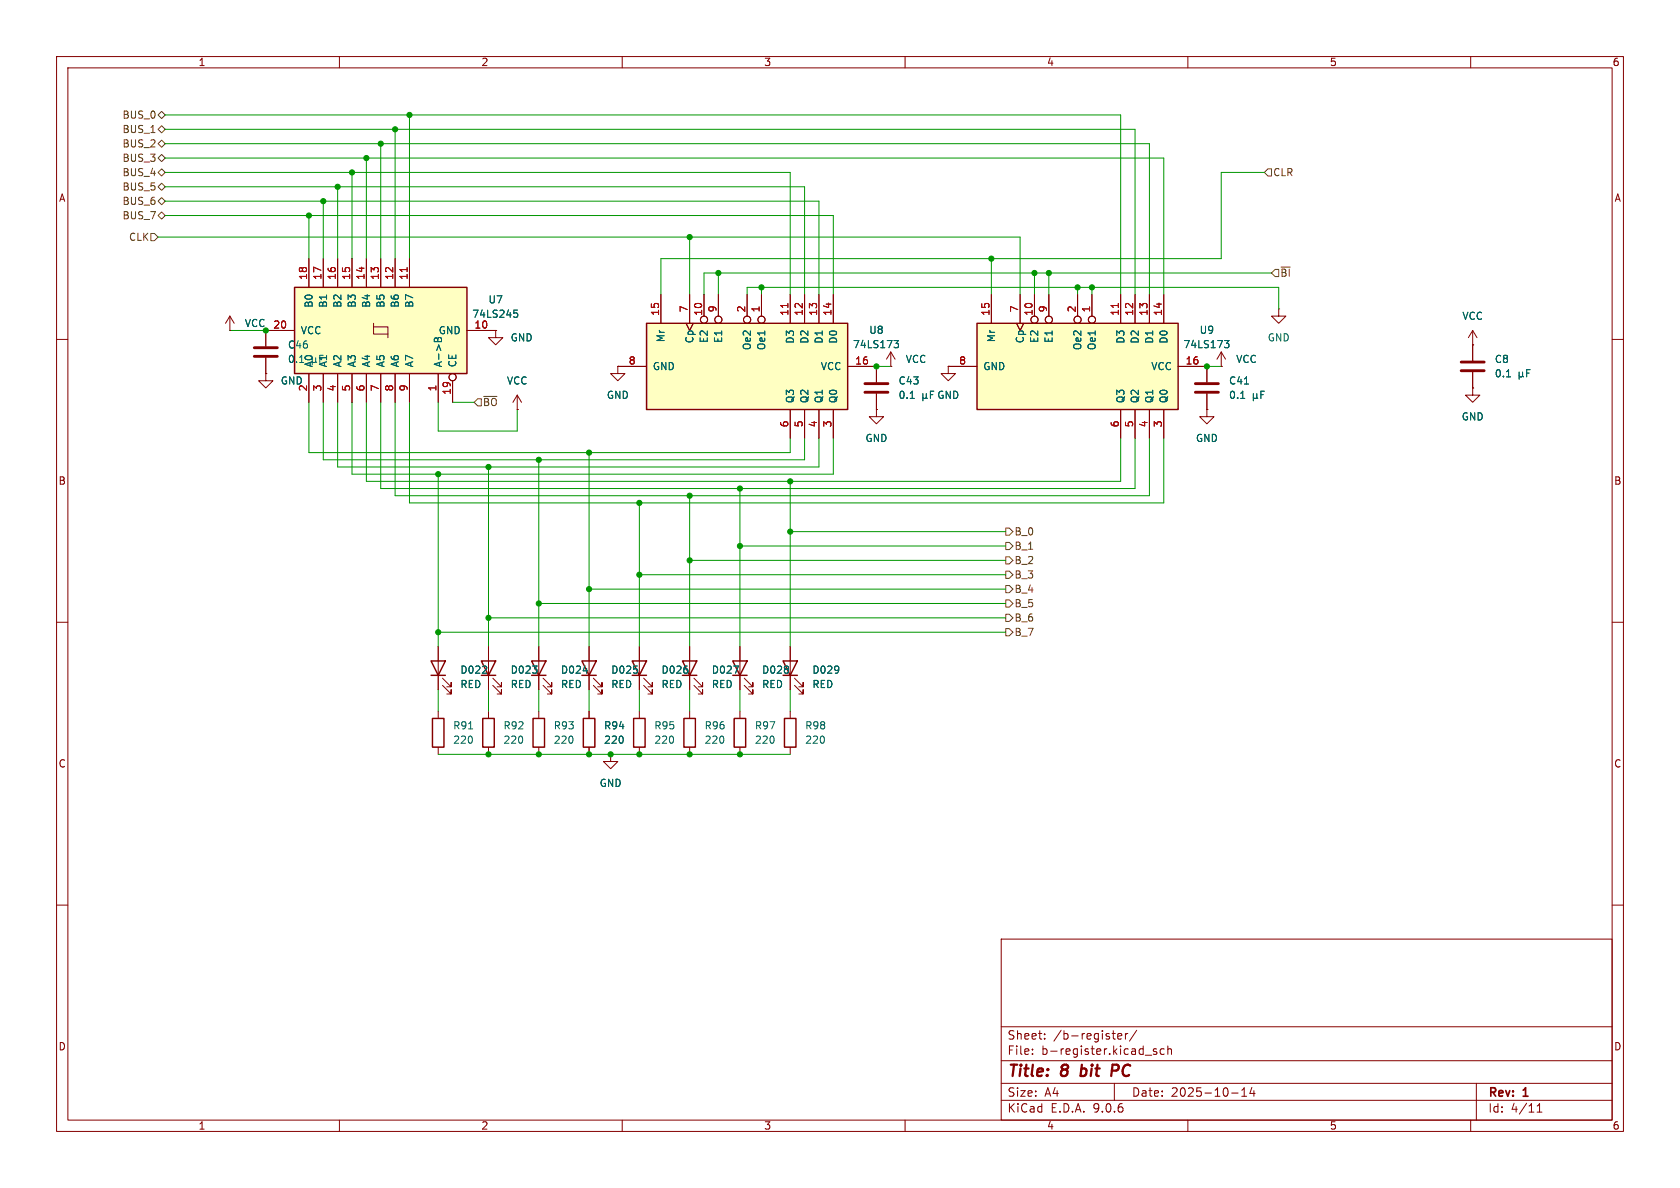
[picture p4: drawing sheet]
<svg xmlns="http://www.w3.org/2000/svg" width="297mm" height="210mm" viewBox="0 0 297 210" stroke-linecap="round" stroke-linejoin="round" font-family="sans-serif">
<g fill="none" stroke="#840000" stroke-width=".18">
<path d="M10 10h277v190h-277zM12 12h273v186h-273zM60 10v2M110 10v2M160 10v2M210 10v2M260 10v2M47 58.4v2.8M10 60h2M47 63.2v2.8M109.2 64.8v1.2h1.3l-1.3 1.3-1.3-1.3h1.3M109.2 64.8h.1"/>
<path d="M285 60h2M10 110h2M130.8 114.3v7.6M131.6 119.9l1.5 1.5v-.7v.7h-.8M285 110h2M107.9 133.4v1.2h1.3l-1.3 1.3-1.2-1.3h1.2M107.9 133.4h.1M131.6 121.2l1.5 1.5v-.8v.8h-.8M139.7 125.7v1.3M139.7 132.1v1.3M10 160h2M177 166h108v32h-108z"/>
<path d="M285 160h2M60 198v2M110 198v2M160 198v2M177 194.5h108M177 191.5h108M177 187.5h108M177 181.5h108M182.5 186.3v.1M182.5 185.5v.1M184.7 183.6v.1M184.7 182.8v.1"/>
<path d="M196.6 182.7h.6M196.9 183.6l.3 .1M197 191.5v3M197.6 183.2l.7-.1-.1-.3-.4-.1-.2 .2 .1 .7h.5M199 182.7v1M199.4 182.7l-.3 .1-.1 .2M201 182.1l-1.3 2M202.5 186.5h1.1M204.5 185.5l-.4-.1-.2 .2 .1 .2 .5 .2v.3h-.6M205.8 185.5l-.4-.1-.3 .3v.4l.1 .2h.6M206.5 185.5l.2-.1 .3 .1 .1 .9M206.5 184.9v1.5"/>
<path d="M210 198v2M217.7 193.2h1.2M219.5 193.8h.9M219.5 192.7l.5-.4v1.5M221.3 192.2l-.3 1.1h.9M221.7 192.8v1M260 198v2M261 191.5v6.5M271.7 196.6h.9M271.7 195.5l.5-.4v1.5"/>
</g>
<path d="M191 190.1l.2 .1M191.3 188.2l-.3 2M197.5 188.2h-.8l-.3 2M197.5 189.2l-.9 .1" fill="none" stroke="#840000" stroke-width=".4"/>
<path d="M45 63h4M45 61.5h4" fill="none" stroke="#840000" stroke-width=".51"/>
<path d="M53 64.1h.7" fill="none" stroke="#006464" stroke-width=".18"/>
<path d="M129.5 116.8h2.6l-1.3 2.6zM129.5 119.4h2.6M138.7 127h2v5.1h-2z" fill="none" stroke="#840000" stroke-width=".25"/>
<path d="M114.3 57.2h35.6v15.2h-35.6z" fill="#ffffc2"/>
<path d="M114.3 57.2h35.6v15.2h-35.6zM112 127h2v5.1h-2z" fill="none" stroke="#840000" stroke-width=".25"/>
<g fill="none" stroke="#840000" stroke-width=".18">
<path d="M40.6 58.4h.1M40.6 55.9l-.7 1.3M40.6 55.9l.8 1.3M40.6 55.9v2.5M116.8 52.1v5.1M121.3 57.2l.6 1.2 .7-1.2M121.9 52.1v5.1M124.5 52.1v3.8M127 52.1v3.8M132.1 52.1v3.8M134.6 52.1v3.8M139.7 52.1v5.1"/>
<path d="M142.2 52.1v5.1M144.8 52.1v5.1M147.3 52.1v5.1M47 66v1.3h1.3l-1.3 1.3-1.3-1.3h1.3M47 66h.1M91.4 72.4h.1M91.4 69.9l-.7 1.2M91.4 69.9l.8 1.2M91.4 69.9v2.5M109.2 64.8h5.1M139.7 72.4v5.1M142.2 72.4v5.1"/>
<path d="M144.8 72.4v5.1M147.3 72.4v5.1M149.9 64.8h5v2.8M154.9 72.4v1.3h1.3l-1.3 1.2-1.2-1.2h1.2M154.9 72.4h.1M154.9 69.6v2.8M157.5 64.8h.1M157.5 62.2l-.8 1.3M157.5 62.2l.7 1.3M157.5 62.2v2.6M167.6 64.8v1.2h1.3l-1.3 1.3-1.2-1.3h1.2M167.6 64.8h.1"/>
<path d="M113 125.7v1.3M113 132.1v1.3"/>
<circle cx="124.5" cy="56.5" r=".63"/>
<circle cx="127" cy="56.5" r=".63"/>
<circle cx="132.1" cy="56.5" r=".63"/>
<circle cx="134.6" cy="56.5" r=".63"/>
</g>
<path d="M139.3 53.6v.8" fill="none" stroke="#a90000" stroke-width=".18"/>
<path d="M158.1 60.2h.7l-.4 .5 .4 .1v.4l-.2 .3h-.4M160.9 70.4h.7M163.2 70.2l.1 .2h.3l.2-.2M163.2 69.6v1.3M163.8 70.2l.1 .2M163.8 69.6v.6M164.5 69.8h.4M165.1 69.2h-.6v1.2" fill="none" stroke="#006464" stroke-width=".18"/>
<path d="M152.9 67.8h4.1M152.9 69.3h4.1" fill="none" stroke="#840000" stroke-width=".51"/>
<path d="M52.1 50.8h30.4v15.2h-30.4z" fill="#ffffc2"/>
<g fill="none" stroke="#840000" stroke-width=".18">
<path d="M47 58.4h5.1M54.6 45.7v5.1M57.1 45.7v5.1M59.7 45.7v5.1M62.2 45.7v5.1M64.8 45.7v5.1M66 57.2v.6h2.6v1.9M66 57.8v1.3h2.6M67.3 45.7v5.1M69.8 45.7v5.1M72.4 45.7v5.1M82.5 58.4h5.1"/>
<path d="M87.6 58.4v1.3h1.3l-1.3 1.3-1.2-1.3h1.2M87.6 58.4h.1M226.1 54.6v1.3h1.2l-1.2 1.3-1.3-1.3h1.3M226.1 54.6h.1M260.3 58.4v5.4M260.3 58.4l-.7 1.3M260.3 58.4l.8 1.3M54.6 66v5.1M57.1 66v5.1M59.7 66v5.1M62.2 66v5.1M64.8 66v5.1"/>
<path d="M67.3 66v5.1M69.8 66v5.1M72.4 66v5.1M77.5 66v5.1M80 67.3v3.8M213.4 72.4v1.3h1.2l-1.2 1.2-1.3-1.2h1.3M213.4 72.4h.1M213.4 64.8v2.8M213.4 69.6v2.8M215.9 64.8h.1M215.9 62.2l-.8 1.3M215.9 62.2l.8 1.3"/>
<path d="M215.9 62.2v2.6M260.3 61h.1M260.3 68.6v1.3h1.3l-1.3 1.2-1.2-1.2h1.2M260.3 68.6h.1M260.3 65.8v2.8"/>
<circle cx="80" cy="66.7" r=".63"/>
</g>
<path d="M52.1 50.8h30.4v15.2h-30.4z" fill="none" stroke="#840000" stroke-width=".25"/>
<g fill="none" stroke="#006464" stroke-width=".18">
<path d="M77 59.7l-.2 .3v.4h1.2v-.5M77.3 59.8l.1 .2M77.4 60v.4M77.4 59.8v.2M90.9 54.8h.6M91 55.3h.3l.2 .2v.5l-.5 .1M219.3 70.4h.8M220 67.9h.7M221.6 70.2l.2 .2h.2l.2-.2M221.6 69.6v1.3M222.2 70.2l.2 .2M222.2 69.6v.6"/>
<path d="M222.9 69.8h.4M223.5 69.2h-.6v1.2M266.3 66.6h.8M268.6 66.4l.1 .2h.3l.2-.2M268.6 65.8v1.2M269.2 66.4l.2 .2M269.2 65.8v.6M269.9 66h.4M270.5 65.3h-.6v1.3"/>
</g>
<path d="M72 47.3v.7" fill="none" stroke="#a90000" stroke-width=".18"/>
<path d="M211.3 67.8h4.1M211.3 69.3h4.1M258.3 64h4.1M258.3 65.5h4.1" fill="none" stroke="#840000" stroke-width=".51"/>
<path d="M172.7 57.2h35.6v15.2h-35.6z" fill="#ffffc2"/>
<g fill="none" stroke="#840000" stroke-width=".25">
<path d="M172.7 57.2h35.6v15.2h-35.6zM76.2 116.8h2.5l-1.2 2.6zM76.2 119.4h2.5M85.1 116.8h2.5l-1.2 2.6zM85.1 119.4h2.5M94 116.8h2.5l-1.3 2.6zM94 119.4h2.5M102.9 116.8h2.5l-1.3 2.6zM102.9 119.4h2.5M111.8 116.8h2.5l-1.3 2.6zM111.8 119.4h2.5M120.6 116.8h2.6l-1.3 2.6z"/>
<path d="M120.6 119.4h2.6M138.4 116.8h2.6l-1.3 2.6zM138.4 119.4h2.6M76.5 127h2v5.1h-2zM85.3 127h2.1v5.1h-2.1zM94.2 127h2.1v5.1h-2.1zM103.1 127h2.1v5.1h-2.1zM120.9 127h2v5.1h-2zM129.8 127h2v5.1h-2z"/>
</g>
<g fill="none" stroke="#840000" stroke-width=".18">
<path d="M40.6 58.4h.1M52.1 58.4h-5.1v2.8M54.6 45.7v5.1M57.1 45.7v5.1M59.7 45.7v5.1M62.2 45.7v5.1M64.8 45.7v5.1M67.3 45.7v5.1M69.8 45.7v5.1M72.4 45.7v5.1M82.5 58.4h5.1M87.6 58.4h.1"/>
<path d="M116.8 52.1v5.1M121.3 57.2l.6 1.2 .7-1.2M121.9 52.1v5.1M124.5 52.1v3.8M127 52.1v3.8M132.1 52.1v3.8M134.6 52.1v3.8M139.7 52.1v5.1M142.2 52.1v5.1M144.8 52.1v5.1M147.3 52.1v5.1M175.3 52.1v5.1"/>
<path d="M179.7 57.2l.6 1.2 .7-1.2M180.3 52.1v5.1M182.9 52.1v3.8M185.4 52.1v3.8M190.5 52.1v3.8M193 52.1v3.8M198.1 52.1v5.1M200.7 52.1v5.1M203.2 52.1v5.1M205.7 52.1v5.1M47 66h.1M47 63.2v2.8"/>
<path d="M54.6 66v5.1M57.1 66v5.1M59.7 66v5.1M62.2 66v5.1M64.8 66v5.1M67.3 66v5.1M69.8 66v5.1M72.4 66v5.1M77.5 66v5.1M80 67.3v3.8M91.4 72.4h.1M109.2 64.8h.1"/>
<path d="M109.2 64.8h5.1M139.7 72.4v5.1M142.2 72.4v5.1M144.8 72.4v5.1M147.3 72.4v5.1M149.9 64.8h5v2.8M154.9 72.4h.1M154.9 69.6v2.8M157.5 64.8h.1M167.6 64.8h.1M167.6 64.8h5.1M198.1 72.4v5.1"/>
<path d="M200.7 72.4v5.1M203.2 72.4v5.1M205.7 72.4v5.1M208.3 64.8h5.1v2.8M213.4 72.4h.1M213.4 69.6v2.8M215.9 64.8h.1M260.3 61h.1M260.3 68.6h.1M260.3 61v2.8M260.3 65.8v2.8M77.5 114.3v7.6"/>
<path d="M78.2 119.9l1.6 1.5v-.7v.7h-.8M86.4 114.3v7.6M87.1 119.9l1.5 1.5v-.7v.7h-.7M95.2 114.3v7.6M96 119.9l1.5 1.5v-.7v.7h-.7M104.1 114.3v7.6M104.9 119.9l1.5 1.5v-.7v.7h-.7M113 114.3v7.6M113.8 119.9l1.5 1.5v-.7v.7h-.7M121.9 114.3v7.6M122.7 119.9l1.5 1.5v-.7v.7h-.8M130.8 114.3v2.5"/>
<path d="M130.8 119.4v2.5M139.7 114.3v7.6M140.5 119.9l1.5 1.5v-.7v.7h-.8M77.5 125.7v1.3M77.5 132.1v1.3M78.2 121.2l1.6 1.5v-.8v.8h-.8M86.4 125.7v1.3M86.4 132.1v1.3M87.1 121.2l1.5 1.5v-.8v.8h-.7M95.2 125.7v1.3M95.2 132.1v1.3M96 121.2l1.5 1.5v-.8v.8h-.7"/>
<path d="M104.1 125.7v1.3M104.1 132.1v1.3M104.9 121.2l1.5 1.5v-.8v.8h-.7M107.9 133.4h.1M113.8 121.2l1.5 1.5v-.8v.8h-.7M121.9 125.7v1.3M121.9 132.1v1.3M122.7 121.2l1.5 1.5v-.8v.8h-.8M130.8 125.7v1.3M130.8 132.1v1.3M140.5 121.2l1.5 1.5v-.8v.8h-.8"/>
<circle cx="124.5" cy="56.5" r=".63"/>
<circle cx="127" cy="56.5" r=".63"/>
<circle cx="132.1" cy="56.5" r=".63"/>
<circle cx="134.6" cy="56.5" r=".63"/>
<circle cx="182.9" cy="56.5" r=".63"/>
<circle cx="185.4" cy="56.5" r=".63"/>
<circle cx="190.5" cy="56.5" r=".63"/>
<circle cx="193" cy="56.5" r=".63"/>
<circle cx="80" cy="66.7" r=".63"/>
</g>
<path d="M72 47.3v.7M139.3 53.6v.8M197.7 53.6v.8" fill="none" stroke="#a90000" stroke-width=".18"/>
<g fill="none" stroke="#006464" stroke-width=".18">
<path d="M77 59.7l-.2 .3v.4h1.2v-.5M77.3 59.8l.1 .2M77.4 60v.4M77.4 59.8v.2M90.9 54.8h.6M91 55.3h.3l.2 .2v.5l-.5 .1M53 64.1h.7M158.1 60.2h.7l-.4 .5 .4 .1v.4l-.2 .3h-.4M160.9 70.4h.7M163.2 70.2l.1 .2h.3l.2-.2M163.2 69.6v1.3M163.8 70.2l.1 .2"/>
<path d="M163.8 69.6v.6M164.5 69.8h.4M165.1 69.2h-.6v1.2M216.5 60.2h.8l-.5 .5 .4 .1 .1 .4-.3 .3h-.3M219.3 70.4h.8M220 67.9h.7M221.6 70.2l.2 .2h.2l.2-.2M221.6 69.6v1.3M222.2 70.2l.2 .2M222.2 69.6v.6M222.9 69.8h.4M223.5 69.2h-.6v1.2"/>
<path d="M266.3 66.6h.8M268.6 66.4l.1 .2h.3l.2-.2M268.6 65.8v1.2M269.2 66.4l.2 .2M269.2 65.8v.6M269.9 66h.4M270.5 65.3h-.6v1.3M103.1 118.6h.8M129.7 117.7h.9l-.6 1.3M82.8 128.8h.8"/>
</g>
<g fill="none" stroke="#725600" stroke-width=".18">
<path d="M28.6 19.7l.6 .6-.6 .7-.7-.7zM27.9 25.4l.7-.6 .6 .6-.6 .6zM27.9 30.5l.7-.7 .6 .7-.6 .6zM27.9 27.9l.7-.6 .6 .6-.6 .7zM27.9 38.1l.7-.6 .6 .6-.6 .6zM27.9 35.6l.7-.7 .6 .7-.6 .6zM27.9 33l.7-.6 .6 .6-.6 .7zM28.6 22.2l.6 .7-.6 .6-.7-.6zM224.2 29.8h.6v1.3h-.6l-.7-.6zM26.7 41.3h.6l.6 .6-.6 .6h-.6zM225.4 47.6h.7v1.3h-.7l-.6-.6zM226.5 47.2h1.6"/>
<path d="M84.5 70.5h.6v1.3h-.6l-.7-.7zM177.8 98.4h.6l.7 .7-.7 .6h-.6zM177.8 93.3h.6l.7 .7-.7 .6h-.6zM177.8 95.9h.6l.7 .6-.7 .7h-.6zM177.8 103.5h.6l.7 .6-.7 .7h-.6zM177.8 108.6h.6l.7 .6-.7 .7h-.6zM177.8 101h.6l.7 .6-.7 .6h-.6zM177.8 111.1h.6l.7 .7-.7 .6h-.6zM177.8 106h.6l.7 .7-.7 .6h-.6z"/>
</g>
<g fill="none" stroke="#009600" stroke-width=".18">
<path d="M29.2 30.5h110.5v21.6M29.2 35.6h115.6v16.5M29.2 33h113v19.1M29.2 38.1h118.1v14M29.2 27.9h176.5v24.2M29.2 25.4h174v26.7M29.2 20.3h168.9v31.8M29.2 22.9h171.5v29.2M54.6 38.1v7.6M57.1 35.6v10.1M59.7 33v12.7M62.2 30.5v15.2"/>
<path d="M64.8 27.9v17.8M67.3 25.4v20.3M69.8 22.9v22.8M72.4 20.3v25.4M223.5 30.5h-7.6v15.2h-99.1v6.4M27.9 41.9h152.4v10.2M40.6 58.4h6.4M121.9 41.9v10.2M127 48.3v3.8M132.1 52.1v-1.3h94v3.8M134.6 50.8v1.3M175.3 45.7v6.4"/>
<path d="M182.9 48.3v3.8M185.4 48.3v3.8M190.5 50.8v1.3M193 50.8v1.3M224.8 48.3h-100.3v3.8M54.6 71.1v8.9h85.1v-2.5M57.1 71.1v10.2h85.1v-3.8M59.7 71.1v11.5h85.1v-5.1M62.2 71.1v12.7h85.1v-6.3M64.8 71.1v14h133.3v-7.6M67.3 71.1v15.3h133.4v-8.9M69.8 71.1v16.5h133.4v-10.1"/>
<path d="M72.4 71.1v17.8h133.3v-11.4M77.5 71.1v5.1h13.9v-3.8M80 71.1h3.8M154.9 64.8h2.6M213.4 64.8h2.5M77.5 83.8v30.5M86.4 82.6v31.7M95.2 81.3v33M104.1 80v34.3M113 88.9v25.4M121.9 87.6v26.7M121.9 99.1h55.9"/>
<path d="M130.8 86.4v27.9M130.8 96.5h47M139.7 85.1v29.2M139.7 94h38.1M77.5 111.8h100.3M86.4 109.2h91.4M95.2 106.7h82.6M104.1 104.1h73.7M113 101.6h64.8M77.5 133.4h62.2M77.5 121.9v3.8M86.4 121.9v3.8"/>
<path d="M95.2 121.9v3.8M104.1 121.9v3.8M113 121.9v3.8M121.9 121.9v3.8M130.8 121.9v3.8M139.7 121.9v3.8"/>
</g>
<g fill="#009600" stroke="#009600" stroke-width=".18">
<circle cx="86.4" cy="109.2" r=".46"/>
<circle cx="77.5" cy="111.8" r=".46"/>
<circle cx="77.5" cy="83.8" r=".46"/>
<circle cx="95.2" cy="106.7" r=".46"/>
<circle cx="104.1" cy="104.1" r=".46"/>
<circle cx="95.2" cy="133.4" r=".46"/>
<circle cx="86.4" cy="133.4" r=".46"/>
<circle cx="121.9" cy="41.9" r=".46"/>
<circle cx="113" cy="88.9" r=".46"/>
<circle cx="121.9" cy="87.6" r=".46"/>
<circle cx="127" cy="48.3" r=".46"/>
<circle cx="139.7" cy="85.1" r=".46"/>
<circle cx="154.9" cy="64.8" r=".46"/>
<circle cx="175.3" cy="45.7" r=".46"/>
<circle cx="134.6" cy="50.8" r=".46"/>
<circle cx="57.1" cy="35.6" r=".46"/>
<circle cx="47" cy="58.4" r=".46"/>
<circle cx="86.4" cy="82.6" r=".46"/>
<circle cx="213.4" cy="64.8" r=".46"/>
<circle cx="185.4" cy="48.3" r=".46"/>
<circle cx="193" cy="50.8" r=".46"/>
<circle cx="190.5" cy="50.8" r=".46"/>
<circle cx="182.9" cy="48.3" r=".46"/>
<circle cx="104.1" cy="80" r=".46"/>
<circle cx="95.2" cy="81.3" r=".46"/>
<circle cx="121.9" cy="99.1" r=".46"/>
<circle cx="113" cy="101.6" r=".46"/>
<circle cx="130.8" cy="96.5" r=".46"/>
<circle cx="130.8" cy="86.4" r=".46"/>
<circle cx="139.7" cy="94" r=".46"/>
<circle cx="67.3" cy="25.4" r=".46"/>
<circle cx="72.4" cy="20.3" r=".46"/>
<circle cx="69.8" cy="22.9" r=".46"/>
<circle cx="59.7" cy="33" r=".46"/>
<circle cx="62.2" cy="30.5" r=".46"/>
<circle cx="64.8" cy="27.9" r=".46"/>
<circle cx="54.6" cy="38.1" r=".46"/>
<circle cx="107.9" cy="133.4" r=".46"/>
<circle cx="104.1" cy="133.4" r=".46"/>
<circle cx="113" cy="133.4" r=".46"/>
<circle cx="130.8" cy="133.4" r=".46"/>
<circle cx="121.9" cy="133.4" r=".46"/>
</g>
<g font-size="2.8" fill="#840000">
<text x="178" y="190.9">Title:</text>
<text x="187.7" y="190.9">8</text>
<text x="191.9" y="190.9">bit</text>
<text x="198.1" y="190.9">PC</text>
</g>
<g font-size="2.1" fill="#840000">
<text x="178" y="184">Sheet:</text>
<text x="186.2" y="184">/b-register/</text>
<text x="178" y="186.7">File:</text>
<text x="184.1" y="186.7">b-register.kicad_sch</text>
<text x="178" y="196.9">KiCad</text>
<text x="178" y="194.1">Size:</text>
<text x="184.7" y="194.1">A4</text>
<text x="185.7" y="196.9">E.D.A.</text>
<text x="193.3" y="196.9">9.0.6</text>
<text x="200" y="194.1">Date:</text>
<text x="207" y="194.1">2025-10-14</text>
<text x="263" y="194.3">Rev:</text>
<text x="263" y="196.9">Id:</text>
<text x="267.1" y="196.9">4/11</text>
<text x="269.4" y="194.3">1</text>
</g>
<g font-size="1.8" fill="#840000">
<text x="35" y="11.9">1</text>
<text x="85" y="11.9">2</text>
<text x="135" y="11.9">3</text>
<text x="185" y="11.9">4</text>
<text x="235" y="11.9">5</text>
<text x="285" y="11.9">6</text>
<text x="10.3" y="35.9">A</text>
<text x="285.3" y="35.9">A</text>
<text x="10.3" y="85.9">B</text>
<text x="285.3" y="85.9">B</text>
<text x="10.3" y="135.9">C</text>
<text x="285.3" y="135.9">C</text>
<text x="10.3" y="185.9">D</text>
<text x="285.3" y="185.9">D</text>
<text x="35" y="199.9">1</text>
<text x="85" y="199.9">2</text>
<text x="135" y="199.9">3</text>
<text x="185" y="199.9">4</text>
<text x="235" y="199.9">5</text>
<text x="285" y="199.9">6</text>
</g>
<g font-size="1.8" fill="#725600">
<text x="21.6" y="23.7">BUS_1</text>
<text x="21.6" y="21.2">BUS_0</text>
<text x="21.6" y="26.3">BUS_2</text>
<text x="21.6" y="28.8">BUS_3</text>
<text x="21.6" y="31.3">BUS_4</text>
<text x="21.6" y="33.9">BUS_5</text>
<text x="225" y="31.3">CLR</text>
<text x="21.6" y="39">BUS_7</text>
<text x="21.6" y="36.4">BUS_6</text>
<text x="22.7" y="42.8">CLK</text>
<text x="226.3" y="49.1">~{BI}</text>
<text x="85.3" y="72">~{BO}</text>
<text x="179.3" y="94.8">B_0</text>
<text x="179.3" y="99.9">B_2</text>
<text x="179.3" y="97.4">B_1</text>
<text x="179.3" y="105">B_4</text>
<text x="179.3" y="102.5">B_3</text>
<text x="179.3" y="107.5">B_5</text>
<text x="179.3" y="110.1">B_6</text>
<text x="179.3" y="112.6">B_7</text>
</g>
<g font-size="1.8" fill="#a90000">
<text x="54.4" y="49.6" transform="rotate(-90 54.4 49.6)">18</text>
<text x="56.9" y="49.6" transform="rotate(-90 56.9 49.6)">17</text>
<text x="59.4" y="49.6" transform="rotate(-90 59.4 49.6)">16</text>
<text x="62" y="49.6" transform="rotate(-90 62 49.6)">15</text>
<text x="64.5" y="49.6" transform="rotate(-90 64.5 49.6)">14</text>
<text x="67.1" y="49.6" transform="rotate(-90 67.1 49.6)">13</text>
<text x="69.6" y="49.6" transform="rotate(-90 69.6 49.6)">12</text>
<text x="72.1" y="49.6" transform="rotate(-90 72.1 49.6)">11</text>
<text x="48.2" y="58.2">20</text>
<text x="83.8" y="58.2">10</text>
<text x="116.6" y="55.9" transform="rotate(-90 116.6 55.9)">15</text>
<text x="121.7" y="55.3" transform="rotate(-90 121.7 55.3)">7</text>
<text x="124.2" y="55.9" transform="rotate(-90 124.2 55.9)">10</text>
<text x="126.7" y="55.3" transform="rotate(-90 126.7 55.3)">9</text>
<text x="131.8" y="55.3" transform="rotate(-90 131.8 55.3)">2</text>
<text x="134.4" y="55.3" transform="rotate(-90 134.4 55.3)">1</text>
<text x="139.4" y="55.9" transform="rotate(-90 139.4 55.9)">11</text>
<text x="142" y="55.9" transform="rotate(-90 142 55.9)">12</text>
<text x="144.5" y="55.9" transform="rotate(-90 144.5 55.9)">13</text>
<text x="147.1" y="55.9" transform="rotate(-90 147.1 55.9)">14</text>
<text x="175" y="55.9" transform="rotate(-90 175 55.9)">15</text>
<text x="180.1" y="55.3" transform="rotate(-90 180.1 55.3)">7</text>
<text x="182.6" y="55.9" transform="rotate(-90 182.6 55.9)">10</text>
<text x="185.2" y="55.3" transform="rotate(-90 185.2 55.3)">9</text>
<text x="190.2" y="55.3" transform="rotate(-90 190.2 55.3)">2</text>
<text x="192.8" y="55.3" transform="rotate(-90 192.8 55.3)">1</text>
<text x="197.9" y="55.9" transform="rotate(-90 197.9 55.9)">11</text>
<text x="200.4" y="55.9" transform="rotate(-90 200.4 55.9)">12</text>
<text x="202.9" y="55.9" transform="rotate(-90 202.9 55.9)">13</text>
<text x="205.5" y="55.9" transform="rotate(-90 205.5 55.9)">14</text>
<text x="111.1" y="64.5">8</text>
<text x="151.1" y="64.5">16</text>
<text x="169.5" y="64.5">8</text>
<text x="209.5" y="64.5">16</text>
<text x="54.4" y="69.3" transform="rotate(-90 54.4 69.3)">2</text>
<text x="56.9" y="69.3" transform="rotate(-90 56.9 69.3)">3</text>
<text x="59.4" y="69.3" transform="rotate(-90 59.4 69.3)">4</text>
<text x="62" y="69.3" transform="rotate(-90 62 69.3)">5</text>
<text x="64.5" y="69.3" transform="rotate(-90 64.5 69.3)">6</text>
<text x="67.1" y="69.3" transform="rotate(-90 67.1 69.3)">7</text>
<text x="69.6" y="69.3" transform="rotate(-90 69.6 69.3)">8</text>
<text x="72.1" y="69.3" transform="rotate(-90 72.1 69.3)">9</text>
<text x="77.2" y="69.3" transform="rotate(-90 77.2 69.3)">1</text>
<text x="79.8" y="69.9" transform="rotate(-90 79.8 69.9)">19</text>
<text x="139.4" y="75.6" transform="rotate(-90 139.4 75.6)">6</text>
<text x="142" y="75.6" transform="rotate(-90 142 75.6)">5</text>
<text x="144.5" y="75.6" transform="rotate(-90 144.5 75.6)">4</text>
<text x="147.1" y="75.6" transform="rotate(-90 147.1 75.6)">3</text>
<text x="197.9" y="75.6" transform="rotate(-90 197.9 75.6)">6</text>
<text x="200.4" y="75.6" transform="rotate(-90 200.4 75.6)">5</text>
<text x="202.9" y="75.6" transform="rotate(-90 202.9 75.6)">4</text>
<text x="205.5" y="75.6" transform="rotate(-90 205.5 75.6)">3</text>
</g>
<g font-size="1.8" fill="#006464">
<text x="86.3" y="53.8">U7</text>
<text x="43.2" y="58">VCC</text>
<text x="53.1" y="59.3">VCC</text>
<text x="55.5" y="54.5" transform="rotate(-90 55.5 54.5)">B0</text>
<text x="58" y="54.5" transform="rotate(-90 58 54.5)">B1</text>
<text x="60.6" y="54.5" transform="rotate(-90 60.6 54.5)">B2</text>
<text x="63.1" y="54.5" transform="rotate(-90 63.1 54.5)">B3</text>
<text x="65.6" y="54.5" transform="rotate(-90 65.6 54.5)">B4</text>
<text x="68.2" y="54.5" transform="rotate(-90 68.2 54.5)">B5</text>
<text x="70.7" y="54.5" transform="rotate(-90 70.7 54.5)">B6</text>
<text x="73.3" y="54.5" transform="rotate(-90 73.3 54.5)">B7</text>
<text x="77.5" y="59.3">GND</text>
<text x="83.4" y="56.4">74LS245</text>
<text x="153.6" y="59.2">U8</text>
<text x="212" y="59.2">U9</text>
<text x="258.4" y="56.7">VCC</text>
<text x="50.8" y="64.4">0.1</text>
<text x="50.8" y="61.8">C46</text>
<text x="55.5" y="65" transform="rotate(-90 55.5 65)">A0</text>
<text x="58" y="65" transform="rotate(-90 58 65)">A1</text>
<text x="60.6" y="65" transform="rotate(-90 60.6 65)">A2</text>
<text x="63.1" y="65" transform="rotate(-90 63.1 65)">A3</text>
<text x="65.6" y="65" transform="rotate(-90 65.6 65)">A4</text>
<text x="68.2" y="65" transform="rotate(-90 68.2 65)">A5</text>
<text x="70.7" y="65" transform="rotate(-90 70.7 65)">A6</text>
<text x="73.3" y="65" transform="rotate(-90 73.3 65)">A7</text>
<text x="78.3" y="65" transform="rotate(-90 78.3 65)">A-&gt;B</text>
<text x="80.9" y="65" transform="rotate(-90 80.9 65)">CE</text>
<text x="90.2" y="60.6">GND</text>
<text x="115.3" y="65.6">GND</text>
<text x="117.7" y="60.6" transform="rotate(-90 117.7 60.6)">Mr</text>
<text x="122.8" y="60.8" transform="rotate(-90 122.8 60.8)">Cp</text>
<text x="125.3" y="60.7" transform="rotate(-90 125.3 60.7)">E2</text>
<text x="127.9" y="60.7" transform="rotate(-90 127.9 60.7)">E1</text>
<text x="132.9" y="62" transform="rotate(-90 132.9 62)">Oe2</text>
<text x="135.5" y="62" transform="rotate(-90 135.5 62)">Oe1</text>
<text x="140.6" y="60.8" transform="rotate(-90 140.6 60.8)">D3</text>
<text x="143.1" y="60.8" transform="rotate(-90 143.1 60.8)">D2</text>
<text x="145" y="65.6">VCC</text>
<text x="145.6" y="60.8" transform="rotate(-90 145.6 60.8)">D1</text>
<text x="148.2" y="60.8" transform="rotate(-90 148.2 60.8)">D0</text>
<text x="150.7" y="61.8">74LS173</text>
<text x="160" y="64.4">VCC</text>
<text x="173.7" y="65.6">GND</text>
<text x="176.1" y="60.6" transform="rotate(-90 176.1 60.6)">Mr</text>
<text x="181.2" y="60.8" transform="rotate(-90 181.2 60.8)">Cp</text>
<text x="183.7" y="60.7" transform="rotate(-90 183.7 60.7)">E2</text>
<text x="186.3" y="60.7" transform="rotate(-90 186.3 60.7)">E1</text>
<text x="191.4" y="62" transform="rotate(-90 191.4 62)">Oe2</text>
<text x="193.9" y="62" transform="rotate(-90 193.9 62)">Oe1</text>
<text x="199" y="60.8" transform="rotate(-90 199 60.8)">D3</text>
<text x="201.5" y="60.8" transform="rotate(-90 201.5 60.8)">D2</text>
<text x="203.4" y="65.6">VCC</text>
<text x="204.1" y="60.8" transform="rotate(-90 204.1 60.8)">D1</text>
<text x="206.6" y="60.8" transform="rotate(-90 206.6 60.8)">D0</text>
<text x="209.1" y="61.8">74LS173</text>
<text x="218.4" y="64.4">VCC</text>
<text x="224" y="60.6">GND</text>
<text x="264.2" y="64.4">C8</text>
<text x="49.5" y="68.2">GND</text>
<text x="89.5" y="68.2">VCC</text>
<text x="107.2" y="70.7">GND</text>
<text x="140.6" y="71.4" transform="rotate(-90 140.6 71.4)">Q3</text>
<text x="143.1" y="71.4" transform="rotate(-90 143.1 71.4)">Q2</text>
<text x="145.6" y="71.4" transform="rotate(-90 145.6 71.4)">Q1</text>
<text x="148.2" y="71.4" transform="rotate(-90 148.2 71.4)">Q0</text>
<text x="158.8" y="70.7">0.1</text>
<text x="158.8" y="68.2">C43</text>
<text x="165.6" y="70.7">GND</text>
<text x="199" y="71.4" transform="rotate(-90 199 71.4)">Q3</text>
<text x="201.5" y="71.4" transform="rotate(-90 201.5 71.4)">Q2</text>
<text x="204.1" y="71.4" transform="rotate(-90 204.1 71.4)">Q1</text>
<text x="206.6" y="71.4" transform="rotate(-90 206.6 71.4)">Q0</text>
<text x="217.2" y="70.7">0.1</text>
<text x="217.2" y="68.2">C41</text>
<text x="264.2" y="66.9">0.1</text>
<text x="258.3" y="74.5">GND</text>
<text x="152.9" y="78.3">GND</text>
<text x="211.3" y="78.3">GND</text>
<text x="81.3" y="119.3">D022</text>
<text x="90.2" y="119.3">D023</text>
<text x="99.1" y="119.3">D024</text>
<text x="108" y="119.3">D025</text>
<text x="116.8" y="119.3">D026</text>
<text x="125.7" y="119.3">D027</text>
<text x="134.6" y="119.3">D028</text>
<text x="143.5" y="119.3">D029</text>
<text x="81.3" y="121.8">RED</text>
<text x="90.2" y="121.8">RED</text>
<text x="99.1" y="121.8">RED</text>
<text x="108" y="121.8">RED</text>
<text x="116.8" y="121.8">RED</text>
<text x="125.7" y="121.8">RED</text>
<text x="134.6" y="121.8">RED</text>
<text x="143.5" y="121.8">RED</text>
<text x="80" y="131.7">220</text>
<text x="80" y="129.1">R91</text>
<text x="88.9" y="131.7">220</text>
<text x="88.9" y="129.1">R92</text>
<text x="97.8" y="131.7">220</text>
<text x="97.8" y="129.1">R93</text>
<text x="106.7" y="131.7">220</text>
<text x="106.7" y="129.1">R94</text>
<text x="115.6" y="131.7">220</text>
<text x="115.6" y="129.1">R95</text>
<text x="124.5" y="131.7">220</text>
<text x="124.5" y="129.1">R96</text>
<text x="133.4" y="131.7">220</text>
<text x="133.4" y="129.1">R97</text>
<text x="142.2" y="131.7">220</text>
<text x="142.2" y="129.1">R98</text>
<text x="105.9" y="139.3">GND</text>
</g>
</svg>
